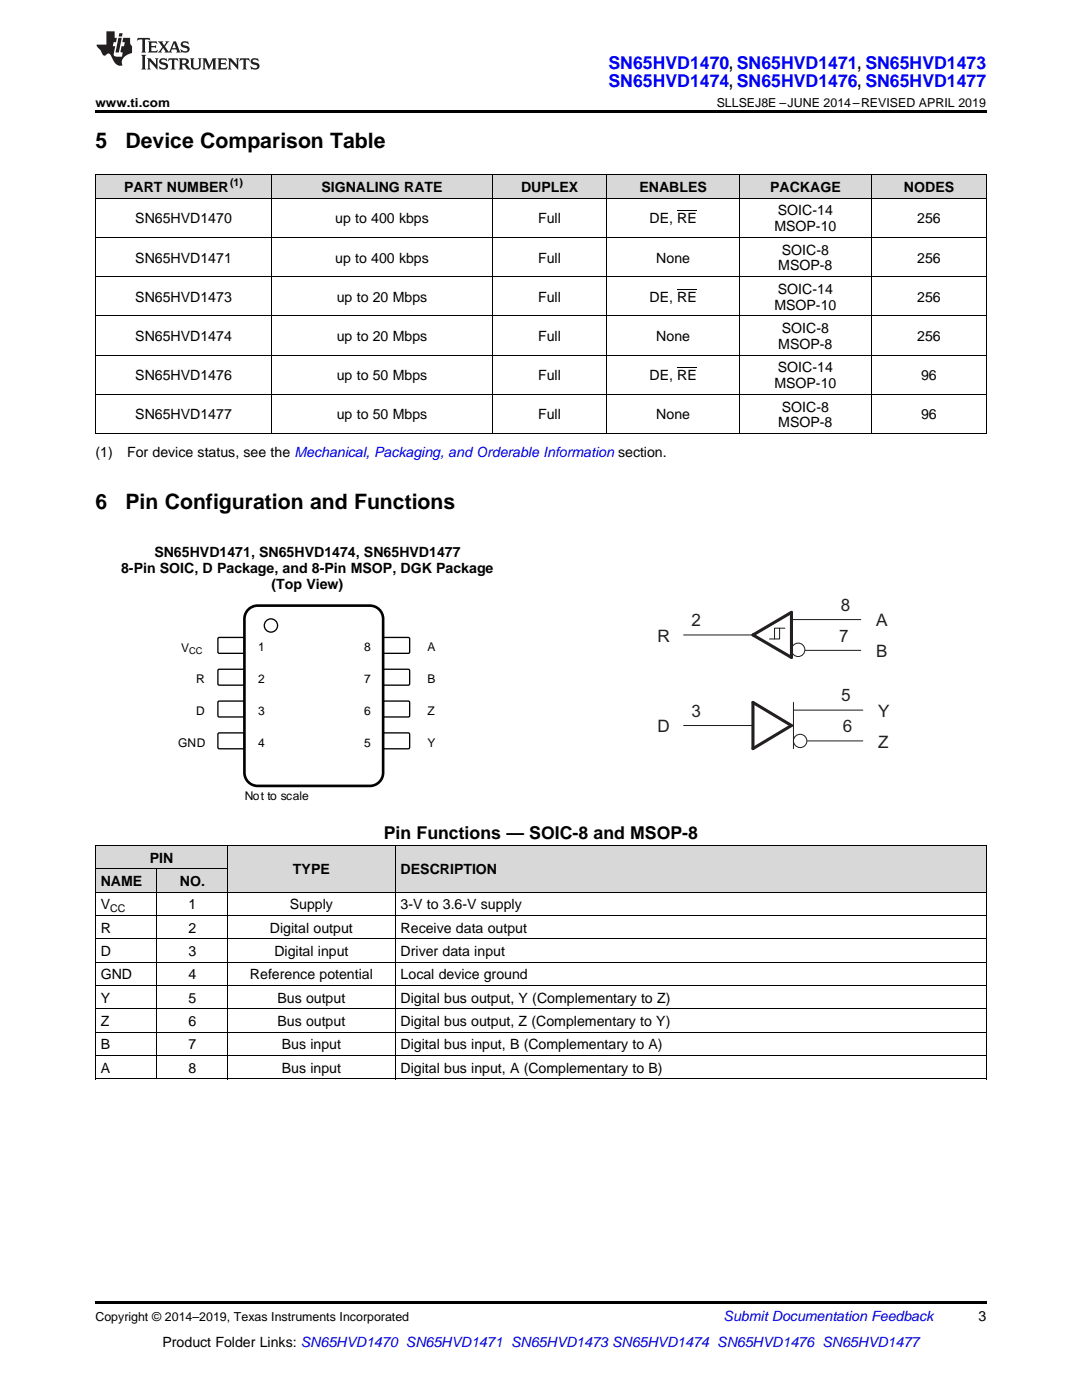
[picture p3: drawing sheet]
<svg xmlns="http://www.w3.org/2000/svg" width="216mm" height="279mm" viewBox="0 0 216 279" stroke-linecap="round" stroke-linejoin="round" font-family="sans-serif">
<g fill="#d8d8d8">
<path d="M45.4 168.8h33.5v9.3h-33.5z"/>
<path d="M78.9 168.8h117.9v9.3h-117.9z"/>
<path d="M19 173.5h12.4v4.6h-12.4z"/>
<path d="M31.4 173.5h14v4.6h-14z"/>
<path d="M19 168.8h12.4v4.7h-12.4z"/>
<path d="M31.4 168.8h14v4.7h-14z"/>
<path d="M19 34.9h35.3v4.7h-35.3z"/>
<path d="M54.3 34.9h43.9v4.7h-43.9z"/>
<path d="M98.2 34.9h22.9v4.7h-22.9z"/>
<path d="M121.1 34.9h26.4v4.7h-26.4z"/>
<path d="M147.5 34.9h26.5v4.7h-26.5z"/>
<path d="M174 34.9h22.8v4.7h-22.8z"/>
</g>
<path d="M19 215.3l.2 .1zM45.3 215.3l.1 .1zM78.8 215.3l.1 .1zM196.7 215.3l.1 .1zM19 259.7h177.8v.5h-177.8z" fill="#000"/>
<g fill="none" stroke="#000" stroke-width=".2">
<path d="M19 178.1h177.8M19 173.4h26.4M19 168.8h177.8M19.1 168.8v46.6M31.3 173.4v42M45.4 168.8v46.6M78.8 168.8v46.6M196.8 168.8v46.6M19 196.7h177.8M19 192h177.8M19 187.4h177.8M19 182.7h177.8"/>
<path d="M19 215.3h177.8M19 210.7h177.8M19 206h177.8M19 201.3h177.8"/>
</g>
<path d="M43.6 127.2h5l.2 .3-.1 2.8-.2 .1h-4.9l-.1-.3v-2.6z" fill-rule="evenodd" fill="#fff"/>
<path d="M43.6 127.2h5l.2 .3-.1 2.8-.2 .1h-4.9l-.1-.3v-2.6z" fill="none" stroke="#000" stroke-width=".26"/>
<path d="M76.5 127.3l.2-.1h4.9l.1 .3v2.8l-.2 .1h-4.9l-.2-.3z" fill-rule="evenodd" fill="#fff"/>
<path d="M76.5 127.3l.2-.1h4.9l.1 .3v2.8l-.2 .1h-4.9l-.2-.3z" fill="none" stroke="#000" stroke-width=".26"/>
<path d="M43.6 133.6h5l.2 .2-.1 2.8-.2 .1h-4.9l-.1-.2v-2.7z" fill-rule="evenodd" fill="#fff"/>
<path d="M43.6 133.6h5l.2 .2-.1 2.8-.2 .1h-4.9l-.1-.2v-2.7z" fill="none" stroke="#000" stroke-width=".26"/>
<path d="M76.5 133.7l.2-.1h4.9l.1 .2v2.8l-.2 .1h-4.9l-.2-.2z" fill-rule="evenodd" fill="#fff"/>
<path d="M76.5 133.7l.2-.1h4.9l.1 .2v2.8l-.2 .1h-4.9l-.2-.2z" fill="none" stroke="#000" stroke-width=".26"/>
<path d="M43.6 139.9h5l.2 .3-.1 2.8-.2 .1h-4.9l-.1-.3v-2.6z" fill-rule="evenodd" fill="#fff"/>
<path d="M43.6 139.9h5l.2 .3-.1 2.8-.2 .1h-4.9l-.1-.3v-2.6z" fill="none" stroke="#000" stroke-width=".26"/>
<path d="M76.5 140l.2-.1h4.9l.1 .3v2.8l-.2 .1h-4.9l-.2-.3z" fill-rule="evenodd" fill="#fff"/>
<path d="M76.5 140l.2-.1h4.9l.1 .3v2.8l-.2 .1h-4.9l-.2-.3z" fill="none" stroke="#000" stroke-width=".26"/>
<path d="M43.6 146.3h5l.2 .2-.1 2.8-.2 .1h-4.9l-.1-.2v-2.7z" fill-rule="evenodd" fill="#fff"/>
<path d="M43.6 146.3h5l.2 .2-.1 2.8-.2 .1h-4.9l-.1-.2v-2.7z" fill="none" stroke="#000" stroke-width=".26"/>
<path d="M76.5 146.4l.2-.1h4.9l.1 .2v2.8l-.2 .1h-4.9l-.2-.2z" fill-rule="evenodd" fill="#fff"/>
<g fill="none" stroke="#000" stroke-width=".26">
<path d="M76.5 146.4l.2-.1h4.9l.1 .2v2.8l-.2 .1h-4.9l-.2-.2z"/>
<circle cx="54.1" cy="124.8" r="1.32"/>
</g>
<path d="M49.8 121.4l1-.5h.6h22.4a2.65 2.65 0 0 1 2.6 2.6v30.7a2.65 2.65 0 0 1-2.6 2.6h-22.4a2.65 2.65 0 0 1-2.6-2.6v-30.7a2.64 2.64 0 0 1 1-2.1z" fill="none" stroke="#000" stroke-width=".53"/>
<g fill="none" stroke="#231f20" stroke-width=".2">
<path d="M136.4 126.7h13.8M157.9 123.6h13.9M160.7 129.8h11.1M136.4 144.8h13.8M158.3 140.2v9.2M158.3 141.7h13.9M161.1 147.9h11.1"/>
<circle cx="159.3" cy="129.7" r="1.34"/>
<circle cx="159.7" cy="147.9" r="1.33"/>
</g>
<path d="M150.2 126.7l7.7-4.5v9zM150.2 140.2l7.7 4.6-7.7 4.6z" fill="none" stroke="#231f20" stroke-width=".61"/>
<path d="M154.5 125.4h1.1v2.1h-1.1z" fill-rule="evenodd" fill="#fff"/>
<path d="M153.5 127.5h1M154.5 125.4h1.1v2.1h-1.1zM155.6 125.4h1" fill="none" stroke="#231f20" stroke-width=".2"/>
<g fill="none" stroke="#000" stroke-width=".2">
<path d="M19 39.5h177.8M19 34.9h177.8M19.1 34.9v51.7M54.2 34.9v51.7M98.2 34.9v51.7M121.1 34.9v51.7M147.5 34.9v51.7M173.9 34.9v51.7M196.8 34.9v51.7M19 55.2h177.8M19 47.4h177.8M19 78.7h177.8"/>
<path d="M19 70.9h177.8M19 63h177.8M19 86.5h177.8"/>
</g>
<path d="M19 22h177.8v.5h-177.8zM19 86.5l.2 .1zM98.1 86.5l.1 .1zM121 86.5l.1 .1zM147.4 86.5l.1 .1zM173.8 86.5l.2 .1zM196.7 86.5l.1 .1z" fill="#000"/>
<g fill="#231f20">
<path d="M27.5 7.6l-.1 .5 .4-.2h.6v.1v2.1l-.2 .4h1l-.3-.4v-2.1l.1-.1h.5l.5 .2-.2-.5zM29.5 8.3l.2 .3v1.5l-.2 .4h1.8l.2-.6a1.04 1.04 0 0 1-1.3 .2v-.7h.6l.3 .2v-.6l-.3 .2h-.6v-.6l.8-.1 .4 .3-.2-.5zM31.5 8.3l.9 1.1-.9 1.1h.8l-.2-.2 .5-.7 .4 .7-.2 .2h1.5l-.1-.2 .1-.4h.9l.1 .4-.2 .2h1l-.3-.3-.7-1.9h-.5l-.9 2-.8-1 .9-1h-.8l.1 .3-.3 .5-.4-.6 .2-.2zM34.7 8.6l.4 1h-.7zM36.3 8.4a.63 .63 0 0 0-.2 .7 .63 .63 0 0 0 .6 .4l.6 .2 .1 .2a.75 .75 0 0 1-.7 .4 .75 .75 0 0 1-.6-.5l.1 .7 .1-.1a1.11 1.11 0 0 0 1.5-.6 1.13 1.13 0 0 0-1.2-.8l-.1-.4a1.04 1.04 0 0 1 1.2 .2l-.2-.5-.1 .1-.5-.2zM28.2 10.9l.2 .4v2.2l-.2 .4h1l-.3-.4v-2.2l.3-.4zM29.3 11.6l.3 .4v1.5l-.3 .4h.8l-.2-.4v-1.3l1.5 1.7v-1.9l.2-.4h-.7l.2 .4v.9l-1.1-1.3zM32 11.8a.62 .62 0 0 0-.2 .7 .62 .62 0 0 0 .6 .4l.6 .1 .1 .3a.76 .76 0 0 1-.7 .3 .76 .76 0 0 1-.6-.4l.1 .7 .1-.1a1.11 1.11 0 0 0 1.5-.6 1.13 1.13 0 0 0-1.2-.8l-.1-.4a1.04 1.04 0 0 1 1.2 .2l-.2-.6-.1 .1-.5-.1zM33.7 11.6l-.2 .6a.61 .61 0 0 1 .8-.3v1.6l-.2 .4h.9l-.2-.4v-1.6a.63 .63 0 0 1 .8 .3l-.2-.6zM35.6 11.6l.3 .4v1.5l-.3 .4h1l-.2-.2v-.8l.5 .2a.76 .76 0 0 0 1.2 .7l-1-1a.58 .58 0 0 0 .6-.5 .58 .58 0 0 0-.5-.6zM36.4 11.9h.1a.45 .45 0 0 1 .5 .1 .45 .45 0 0 1 .1 .5l-.7 .2zM37.9 11.6l.2 .2a2.17 2.17 0 0 0 .3 1.9 .99 .99 0 0 0 1.6-.6v-1.1l.2-.4h-.7l.2 .2a1.92 1.92 0 0 1-.2 1.8 .6 .6 0 0 1-.9-.5v-1.1l.2-.4zM40.4 11.6l.2 .4v1.5l-.2 .4h.7l-.2-.4v-1.4l.8 1.8 .8-1.8v1.4l-.2 .4h.9l-.2-.4v-1.5l.2-.4h-.8l-.6 1.5-.6-1.5zM43.4 11.6l.2 .4v1.5l-.2 .4h1.8l.2-.6a1.04 1.04 0 0 1-1.3 .1v-.6h.5l.4 .2v-.6l-.4 .2h-.5v-.7h.8l.3 .3-.1-.6zM45.5 11.6l.2 .4v1.5l-.2 .4h.7l-.2-.4v-1.3l1.5 1.7v-1.9l.2-.4h-.7l.2 .4v.9l-1.1-1.3zM47.9 11.6l-.1 .6a.61 .61 0 0 1 .8-.3v1.6l-.3 .4h1l-.3-.4 .1-1.6a.63 .63 0 0 1 .7 .3l-.1-.6zM50.2 11.8a.62 .62 0 0 0-.2 .7 .62 .62 0 0 0 .6 .4l.6 .1 .2 .3a.76 .76 0 0 1-.8 .3 .76 .76 0 0 1-.6-.4l.1 .7 .2-.1a1.11 1.11 0 0 0 1.5-.6 1.13 1.13 0 0 0-1.3-.8l-.1-.4a1.04 1.04 0 0 1 1.2 .2l-.1-.6-.2 .1-.5-.1z"/>
<path d="M21.2 6.3v2.6h-1.9l.1 .4 .7 .9a.91 .91 0 0 0 1 .8 .56 .56 0 0 1 .5-.3 .56 .56 0 0 1 .5 .3l.4 .8a1.53 1.53 0 0 0 1.9 1.2 1.54 1.54 0 0 1 1-2.1l.9-.3v-1.4a1.52 1.52 0 0 1-.3-1.6h-1.4l-.2 .8h.5l-.2 .8h-.4l-.2 1v.2l.4 .1-.2 .8a1.93 1.93 0 0 1-1.6-.3l.3-1.8h-.5l.2-.8h.4l.2-.8h-.4v-1.3zM23.6 7.6l-.6 2.9h.7l.6-2.9zM23.8 6.6l-.1 .7h.6l.2-.7z"/>
</g>
<path d="M135.1 57.7h4M135.1 42.1h4M135.1 73.4h4" fill="none" stroke="#000" stroke-width=".2"/>
<g font-size="4.2">
<text x="19" y="29.6">5</text>
<text x="25" y="29.6">Device Comparison Table</text>
<text x="19" y="101.7">6</text>
<text x="25" y="101.7">Pin Configuration and Functions</text>
</g>
<g font-size="3.5" fill="#00f">
<text x="121.4" y="13.8">SN65HVD1470, SN65HVD1471, SN65HVD1473</text>
<text x="121.4" y="17.3">SN65HVD1474, SN65HVD1476, SN65HVD1477</text>
</g>
<text font-size="3.5" x="76.6" y="167.5">Pin Functions — SOIC-8 and MSOP-8</text>
<g font-size="3.4" fill="#231f20">
<text x="138" y="125">2</text>
<text x="167.8" y="121.9">8</text>
<text x="174.8" y="125">A</text>
<text x="131.2" y="128">R</text>
<text x="167.5" y="128">7</text>
<text x="174.8" y="131.1">B</text>
<text x="138" y="143">3</text>
<text x="167.9" y="140">5</text>
<text x="175.2" y="143">Y</text>
<text x="131.2" y="146.1">D</text>
<text x="168.2" y="146.1">6</text>
<text x="175.2" y="149.2">Z</text>
</g>
<g font-size="2.8">
<text x="24.8" y="38.3">PART NUMBER</text>
<text x="64.1" y="38.3">SIGNALING RATE</text>
<text x="104" y="38.3">DUPLEX</text>
<text x="127.6" y="38.3">ENABLES</text>
<text x="153.7" y="38.3">PACKAGE</text>
<text x="180.4" y="38.3">NODES</text>
<text x="27" y="44.6">SN65HVD1470</text>
<text x="66.9" y="44.6">up to 400 kbps</text>
<text x="107.4" y="44.6">Full</text>
<text x="129.6" y="44.6">DE, RE</text>
<text x="154.5" y="46.1">MSOP-10</text>
<text x="155.2" y="43">SOIC-14</text>
<text x="183" y="44.6">256</text>
<text x="27" y="52.4">SN65HVD1471</text>
<text x="66.9" y="52.4">up to 400 kbps</text>
<text x="107.4" y="52.4">Full</text>
<text x="131" y="52.4">None</text>
<text x="155.3" y="54">MSOP-8</text>
<text x="156" y="50.8">SOIC-8</text>
<text x="183" y="52.4">256</text>
<text x="155.2" y="58.6">SOIC-14</text>
<text x="27" y="60.2">SN65HVD1473</text>
<text x="67.2" y="60.2">up to 20 Mbps</text>
<text x="107.4" y="60.2">Full</text>
<text x="129.6" y="60.2">DE, RE</text>
<text x="154.5" y="61.8">MSOP-10</text>
<text x="183" y="60.2">256</text>
<text x="27" y="68.1">SN65HVD1474</text>
<text x="67.2" y="68.1">up to 20 Mbps</text>
<text x="107.4" y="68.1">Full</text>
<text x="131" y="68.1">None</text>
<text x="155.3" y="69.6">MSOP-8</text>
<text x="156" y="66.5">SOIC-8</text>
<text x="183" y="68.1">256</text>
<text x="27" y="75.9">SN65HVD1476</text>
<text x="67.2" y="75.9">up to 50 Mbps</text>
<text x="107.4" y="75.9">Full</text>
<text x="129.6" y="75.9">DE, RE</text>
<text x="154.5" y="77.5">MSOP-10</text>
<text x="155.2" y="74.3">SOIC-14</text>
<text x="183.8" y="75.9">96</text>
<text x="27" y="83.7">SN65HVD1477</text>
<text x="67.2" y="83.7">up to 50 Mbps</text>
<text x="107.4" y="83.7">Full</text>
<text x="131" y="83.7">None</text>
<text x="156" y="82.1">SOIC-8</text>
<text x="183.8" y="83.7">96</text>
<text x="155.3" y="85.3">MSOP-8</text>
<text x="19" y="91.2">(1)</text>
<text x="25.4" y="91.2">For device status, see the Mechanical, Packaging, and Orderable Information section.</text>
<text x="30.8" y="111.1">SN65HVD1471, SN65HVD1474, SN65HVD1477</text>
<text x="24.2" y="114.3">8-Pin SOIC, D Package, and 8-Pin MSOP, DGK Package</text>
<text x="54.2" y="117.5">(Top View)</text>
<text x="29.9" y="172.2">PIN</text>
<text x="20.1" y="176.8">NAME</text>
<text x="35.9" y="176.8">NO.</text>
<text x="58.5" y="174.5">TYPE</text>
<text x="79.9" y="174.5">DESCRIPTION</text>
<text x="20.1" y="181.5">V</text>
<text x="37.6" y="181.5">1</text>
<text x="57.8" y="181.5">Supply</text>
<text x="79.9" y="181.5">3-V to 3.6-V supply</text>
<text x="20.1" y="186.2">R</text>
<text x="20.1" y="190.8">D</text>
<text x="37.6" y="186.2">2</text>
<text x="37.6" y="190.8">3</text>
<text x="53.9" y="186.2">Digital output</text>
<text x="54.8" y="190.8">Digital input</text>
<text x="79.9" y="186.2">Receive data output</text>
<text x="79.9" y="190.8">Driver data input</text>
<text x="20.1" y="195.5">GND</text>
<text x="37.6" y="195.5">4</text>
<text x="49.9" y="195.5">Reference potential</text>
<text x="79.9" y="195.5">Local device ground</text>
<text x="20.1" y="200.1">Y</text>
<text x="37.6" y="200.1">5</text>
<text x="55.4" y="200.1">Bus output</text>
<text x="79.9" y="200.1">Digital bus output, Y (Complementary to Z)</text>
<text x="20.1" y="204.8">Z</text>
<text x="20.1" y="209.4">B</text>
<text x="37.6" y="204.8">6</text>
<text x="37.6" y="209.4">7</text>
<text x="55.4" y="204.8">Bus output</text>
<text x="56.2" y="209.4">Bus input</text>
<text x="79.9" y="204.8">Digital bus output, Z (Complementary to Y)</text>
<text x="79.9" y="209.4">Digital bus input, B (Complementary to A)</text>
<text x="20.1" y="214.1">A</text>
<text x="37.6" y="214.1">8</text>
<text x="56.2" y="214.1">Bus input</text>
<text x="79.9" y="214.1">Digital bus input, A (Complementary to B)</text>
<text x="195.3" y="263.6">3</text>
<text x="32.4" y="268.9">Product Folder Links: SN65HVD1470 SN65HVD1471 SN65HVD1473 SN65HVD1474 SN65HVD1476 SN65HVD1477</text>
</g>
<text font-size="2.8" fill="#0000c8" x="144.4" y="263.6">Submit Documentation Feedback</text>
<g font-size="2.5">
<text x="19" y="21.4">www.ti.com</text>
<text x="143" y="21.4">SLLSEJ8E –JUNE 2014–REVISED APRIL 2019</text>
<text x="19" y="263.6">Copyright © 2014–2019, Texas Instruments Incorporated</text>
</g>
<g font-size="2.4">
<text x="36.1" y="130.1">V</text>
<text x="51.5" y="129.9">1</text>
<text x="72.7" y="129.9">8</text>
<text x="85.3" y="129.9">A</text>
<text x="39.1" y="136.3">R</text>
<text x="51.5" y="136.3">2</text>
<text x="72.7" y="136.3">7</text>
<text x="85.3" y="136.3">B</text>
<text x="39.1" y="142.7">D</text>
<text x="51.5" y="142.7">3</text>
<text x="72.7" y="142.7">6</text>
<text x="85.3" y="142.7">Z</text>
<text x="35.6" y="149.1">GND</text>
<text x="51.5" y="149.1">4</text>
<text x="72.7" y="149.1">5</text>
<text x="85.3" y="149.1">Y</text>
<text x="48.8" y="159.7">Not to scale</text>
</g>
<g font-size="2.1">
<text x="45.9" y="37.2">(1)</text>
<text x="22" y="182.1">CC</text>
</g>
<text font-size="1.9" x="37.7" y="130.5">CC</text>
</svg>
